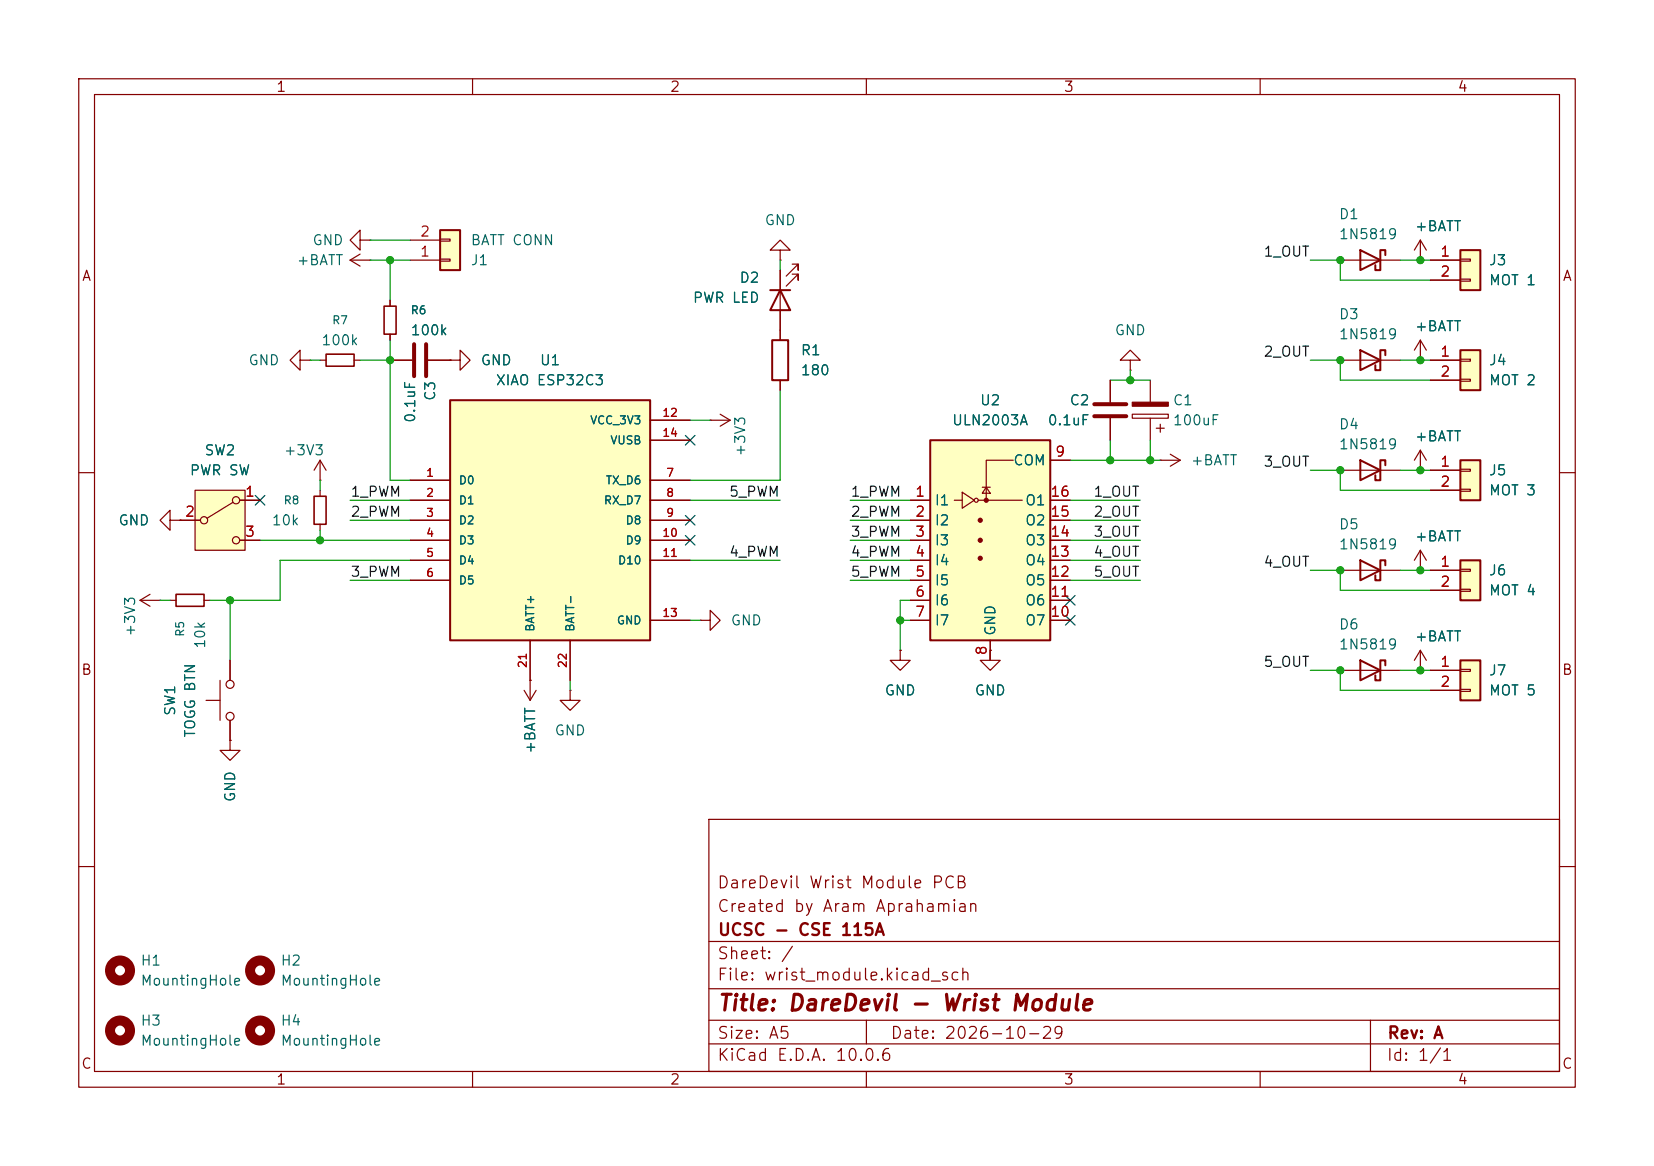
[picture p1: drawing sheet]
<svg xmlns="http://www.w3.org/2000/svg" width="210mm" height="148mm" viewBox="0 0 210 148" stroke-linecap="round" stroke-linejoin="round" font-family="sans-serif">
<g fill="none" stroke="#840000" stroke-width=".15">
<path d="M10 10h190v128h-190zM12 12h186v124h-186zM60 10v2M110 10v2M160 10v2M49.5 38.1v.8M180.3 33h.1M180.3 30.5l-.7 1.3M180.3 30.5l.8 1.3M180.3 30.5v2.5M49.5 42.4v.8M170.2 59.7h7.6"/>
<path d="M180.3 59.7h.1M180.3 57.2v2.5M180.3 57.2l-.7 1.2M180.3 57.2l.8 1.2M10 60h2M198 60h2M10 110h2M90 104h108v32h-108zM90 119.5h108M198 110h2M60 136v2M90 132.5h108"/>
<path d="M90 129.5h108M90 125.5h108M110 136v2M110 129.5v3M160 136v2M174 129.5v6.5"/>
</g>
<path d="M48.8 38.9h1.5v3.5h-1.5z" fill="none" stroke="#840000" stroke-width=".2"/>
<path d="M172.7 58.4l2.6 1.3-2.6 1.3zM175.9 59.1v-.7h-.6v2.6h-.7v-.7" fill="none" stroke="#840000" stroke-width=".25"/>
<path d="M185.4 83.8h2.6v5.1h-2.6z" fill="#ffffc2"/>
<path d="M185.4 83.8h2.6v5.1h-2.6z" fill="none" stroke="#840000" stroke-width=".25"/>
<path d="M114.3 82.6v1.2h1.3l-1.3 1.3-1.3-1.3h1.3M114.3 82.6h.1M125.7 82.6v1.2h1.3l-1.3 1.3-1.2-1.3h1.2M125.7 82.6h.1M181.6 85.1h3.8M181.6 87.6h3.8M185.4 85h1.3v.2h-1.3zM185.4 87.5h1.3v.3h-1.3z" fill="none" stroke="#840000" stroke-width=".15"/>
<path d="M118.1 55.9h15.2v25.4h-15.2z" fill="#ffffc2"/>
<path d="M118.1 55.9h15.2v25.4h-15.2zM172.7 71.1l2.6 1.3-2.6 1.3zM175.9 71.8v-.7h-.6v2.6h-.7v-.7M172.7 83.8l2.6 1.3-2.6 1.3zM175.9 84.5v-.7h-.6v2.6h-.7v-.7" fill="none" stroke="#840000" stroke-width=".25"/>
<g fill="none" stroke="#840000" stroke-width=".15">
<path d="M128.7 58.4h-3.5v5.1M133.3 58.4h2.6M115.6 63.5h2.5M115.6 66h2.5M115.6 68.6h2.5M115.6 71.1h2.5M115.6 73.7h2.5M115.6 76.2h2.5M115.6 78.7h2.5M121.2 63.5h1M122.2 62.5l1.5 1-1.5 1zM124.2 63.5h5.6"/>
<path d="M124.7 61.8h1M125.2 61.8l.5 .8h-1zM133.3 63.5h2.6M133.3 66h2.6M133.3 68.6h2.6M133.3 71.1h2.6M133.3 73.7h2.6M133.3 76.2h2.6M133.3 78.7h2.6M170.2 72.4h7.6M180.3 72.4h.1M180.3 69.9v2.5"/>
<path d="M180.3 69.9l-.7 1.2M180.3 69.9l.8 1.2M125.7 81.3v2.5M170.2 85.1h7.6M180.3 85.1h.1M180.3 82.6l-.7 1.2M180.3 82.6l.8 1.2M180.3 82.6v2.5"/>
<circle cx="124" cy="63.5" r=".25"/>
</g>
<g fill="#840000" stroke="#840000" stroke-width=".15">
<circle cx="124.5" cy="66" r=".25"/>
<circle cx="124.5" cy="68.6" r=".25"/>
<circle cx="124.5" cy="70.9" r=".25"/>
<circle cx="125.2" cy="63.5" r=".25"/>
</g>
<path d="M185.4 71.1h2.6v5.1h-2.6z" fill="#ffffc2"/>
<path d="M185.4 71.1h2.6v5.1h-2.6z" fill="none" stroke="#840000" stroke-width=".25"/>
<path d="M141 48.3v2.8M141 53.1v2.8M181.6 72.4h3.8M181.6 74.9h3.8M185.4 72.3h1.3v.2h-1.3zM185.4 74.8h1.3v.3h-1.3z" fill="none" stroke="#840000" stroke-width=".15"/>
<path d="M138.9 51.3h4.1M138.9 52.8h4.1" fill="none" stroke="#840000" stroke-width=".51"/>
<path d="M185.4 58.4h2.6v5.1h-2.6z" fill="#ffffc2"/>
<path d="M185.4 58.4h2.6v5.1h-2.6z" fill="none" stroke="#840000" stroke-width=".25"/>
<g fill="none" stroke="#840000" stroke-width=".15">
<path d="M40.6 58.4l.8 1.3M40.6 58.4l-.7 1.3M40.6 58.4v2.6M147.3 58.4h.1M147.3 58.4h2.6M148.6 57.7l1.3 .7M149.9 58.4l-1.3 .8M181.6 59.7h3.8M185.4 59.6h1.3v.2h-1.3zM17.8 76.2h2.5M17.8 76.2l1.2 .8M19 75.4l-1.2 .8"/>
<path d="M20.3 76.2h.1M21.6 66v-1.2l-1.3 1.2 1.3 1.3v-1.3h1.3M21.6 76.2h.8M22.9 66h.1M25.9 76.2h.8M40.6 61h.1M40.6 62.2v.8M40.6 66.5v.8M88.9 78.7h1.3v-1.2l1.2 1.2-1.2 1.3v-1.3M88.9 78.7h.1M181.6 62.2h3.8M185.4 62.1h1.3v.3h-1.3z"/>
<path d="M66.5 87.6l.8 1.3M67.3 86.4h.1M67.3 86.4v2.5M68.1 87.6l-.8 1.3M72.4 87.6v1.3h1.3l-1.3 1.3-1.3-1.3h1.3M72.4 87.6h.1"/>
</g>
<path d="M22.4 75.4h3.5v1.6h-3.5zM39.9 63h1.5v3.5h-1.5z" fill="none" stroke="#840000" stroke-width=".2"/>
<path d="M24.8 62.2h6.3v7.7h-6.3z" fill="#ffffc2"/>
<g fill="none" stroke="#840000" stroke-width=".15">
<path d="M45.7 30.5v1.3l-1.3-1.3 1.3-1.3v1.3h1.3M47 30.5h.1M38.1 45.7v-1.2l-1.3 1.2 1.3 1.3v-1.3h1.3M39.4 45.7h.1M40.6 45.7h.8M45 45.7h.7M143.5 45.7h1.3l-1.3-1.2-1.3 1.2h1.3v1.3M143.5 47h.1M143.8 52.6h4.5v.5h-4.5zM146 48.3v2.8M146 53.1v2.8M146.8 54.4h1"/>
<path d="M147.3 53.8v1.1M22.9 66h2.5M24.8 62.2h6.3v7.7h-6.3zM29.6 63.8l-3.3 2M30.5 63.5h2.5M30.5 68.6h2.5M26.2 88.9h1.7M27.9 86.4v5M29.2 94v1.3h-1.3l1.3 1.2 1.3-1.2h-1.3M29.2 94h.1M29.2 83.8v2.6M29.2 91.4v2.6"/>
<circle cx="25.9" cy="66" r=".46"/>
<circle cx="30" cy="68.6" r=".46"/>
<circle cx="30" cy="63.5" r=".46"/>
<circle cx="29.2" cy="86.9" r=".51"/>
<circle cx="29.2" cy="90.9" r=".51"/>
</g>
<path d="M143.8 51.1h4.5v.5h-4.5z" fill="#840000" stroke="#840000" stroke-width=".15"/>
<g fill="none" stroke="#840000" stroke-width="1.3">
<circle cx="15.2" cy="130.8" r="1.27"/>
<circle cx="33" cy="130.8" r="1.27"/>
<circle cx="33" cy="123.2" r="1.27"/>
</g>
<path d="M41.4 45h3.6v1.5h-3.6z" fill="none" stroke="#840000" stroke-width=".2"/>
<path d="M55.9 29.2h2.5v5.1h-2.5z" fill="#ffffc2"/>
<path d="M55.9 29.2h2.5v5.1h-2.5z" fill="none" stroke="#840000" stroke-width=".25"/>
<path d="M44.4 33h2.6M44.4 33l1.3 .8M45.7 32.3l-1.3 .7M47 33h.1M52.1 33h3.8M52.1 30.5h3.8M55.9 32.9h1.2v.2h-1.2zM55.9 30.4h1.2v.2h-1.2zM57.1 45.7h1.3v1.3l1.3-1.3-1.3-1.2v1.2M57.1 45.7h.1" fill="none" stroke="#840000" stroke-width=".15"/>
<circle cx="15.2" cy="123.2" r="1.27" fill="none" stroke="#840000" stroke-width="1.3"/>
<path d="M185.4 44.5h2.6v5h-2.6z" fill="#ffffc2"/>
<path d="M185.4 44.5h2.6v5h-2.6z" fill="none" stroke="#840000" stroke-width=".25"/>
<path d="M181.6 45.7h3.8M181.6 48.3h3.8M185.4 45.6h1.3v.2h-1.3zM185.4 48.1h1.3v.3h-1.3z" fill="none" stroke="#840000" stroke-width=".15"/>
<path d="M57.1 50.8h25.4v30.5h-25.4z" fill="#ffffc2"/>
<path d="M57.1 50.8h25.4v30.5h-25.4z" fill="none" stroke="#840000" stroke-width=".25"/>
<g fill="none" stroke="#840000" stroke-width=".15">
<path d="M49.5 45.7h2.8M54.4 45.7h2.7M82.5 53.3h5.1M82.5 55.9h5.1M52.1 61h5M52.1 63.5h5M52.1 66h5M52.1 68.6h5M52.1 71.1h5M52.1 73.7h5M82.5 61h5.1M82.5 63.5h5.1"/>
<path d="M82.5 66h5.1M82.5 68.6h5.1M82.5 71.1h5.1M82.5 78.7h5.1M67.3 81.3v5.1M72.4 81.3v5.1"/>
</g>
<path d="M52.6 43.7v4.1M54.1 43.7v4.1" fill="none" stroke="#840000" stroke-width=".51"/>
<path d="M185.4 31.8h2.6v5h-2.6z" fill="#ffffc2"/>
<path d="M97.8 36.8h2.5M99.1 36.8l1.2 2.6h-2.5zM172.7 31.8l2.6 1.2-2.6 1.3zM175.9 32.4v-.6h-.6v2.5h-.7v-.6M185.4 31.8h2.6v5h-2.6zM98 43.2h2.1v5.1h-2.1zM172.7 44.5l2.6 1.2-2.6 1.3zM175.9 45.1v-.6h-.6v2.5h-.7v-.6" fill="none" stroke="#840000" stroke-width=".25"/>
<g fill="none" stroke="#840000" stroke-width=".15">
<path d="M49.5 38.1v.8M99.1 31.8h-1.3l1.3-1.3 1.2 1.3h-1.2v1.2M99.1 33h.1M99.1 34.3v8.9M100.6 33.5h.7v.8v-.8l-1.5 1.6M100.6 34.8h.7v.8v-.8l-1.5 1.5M170.2 33h7.6M180.3 33h.1M181.6 33h3.8M181.6 35.6h3.8M185.4 32.9h1.3v.2h-1.3zM185.4 35.4h1.3v.3h-1.3z"/>
<path d="M49.5 45.7h2.8M49.5 42.4v.8M54.4 45.7h2.7M57.1 45.7h.1M82.5 53.3h5.1M82.5 55.9h5.1M90.2 53.3h.1M90.2 53.3h2.5M91.4 52.6l1.3 .7M92.7 53.3l-1.3 .8M99.1 48.3v1.2M133.3 58.4h2.6"/>
<path d="M141 48.3v2.8M141 53.1v2.8M170.2 45.7h7.6M180.3 45.7h.1M180.3 59.7h.1M180.3 43.2l-.7 1.3M180.3 43.2l.8 1.3M180.3 43.2v2.5M181.6 45.7h3.8M181.6 48.3h3.8M181.6 59.7h3.8M22.9 66h.1"/>
<path d="M22.9 66h2.5M30.5 63.5h2.5M30.5 68.6h2.5M52.1 63.5h5M52.1 66h5M52.1 68.6h5M52.1 71.1h5M52.1 73.7h5M52.1 61h5M82.5 63.5h5.1M82.5 66h5.1M82.5 68.6h5.1"/>
<path d="M82.5 71.1h5.1M82.5 78.7h5.1M82.5 61h5.1M115.6 63.5h2.5M115.6 66h2.5M115.6 68.6h2.5M115.6 71.1h2.5M115.6 73.7h2.5M115.6 76.2h2.5M115.6 78.7h2.5M133.3 63.5h2.6M133.3 66h2.6"/>
<path d="M133.3 68.6h2.6M133.3 71.1h2.6M133.3 73.7h2.6M133.3 76.2h2.6M133.3 78.7h2.6M180.3 72.4h.1M181.6 62.2h3.8M181.6 72.4h3.8M181.6 74.9h3.8M29.2 94h.1M29.2 83.8v2.6M29.2 91.4v2.6"/>
<path d="M67.3 86.4h.1M67.3 81.3v5.1M72.4 81.3v5.1M114.3 82.6h.1M125.7 82.6h.1M125.7 81.3v2.5M180.3 85.1h.1M181.6 85.1h3.8M181.6 87.6h3.8"/>
</g>
<g fill="none" stroke="#009600" stroke-width=".15">
<path d="M47 33h5.1M47 30.5h5.1M49.5 33v5.1M99.1 33v1.3M166.4 33h3.8v2.6h11.4M177.8 33h3.8M39.4 45.7h1.2M45.7 45.7h3.8M49.5 43.2v17.8h2.6M87.6 53.3h2.6M99.1 49.5v11.5h-11.5M135.9 58.4h11.4"/>
<path d="M141 48.3h5M141 55.9v2.5M143.5 47v1.3M146 55.9v2.5M166.4 59.7h3.8v2.5h11.4M166.4 45.7h3.8v2.6h11.4M177.8 59.7h3.8M177.8 45.7h3.8M20.3 76.2h1.3M29.2 76.2v7.6M33 68.6h19.1M40.6 61v1.2"/>
<path d="M40.6 67.3v1.3M44.4 63.5h7.7M44.4 66h7.7M44.4 73.7h7.7M52.1 71.1h-16.5v5.1h-8.9M87.6 78.7h1.3M87.6 63.5h11.5M87.6 71.1h11.5M107.9 63.5h7.7M107.9 71.1h7.7M107.9 68.6h7.7M107.9 66h7.7"/>
<path d="M107.9 73.7h7.7M114.3 78.7h1.3M115.6 76.2h-1.3v6.4M135.9 63.5h8.9M135.9 71.1h8.9M135.9 68.6h8.9M135.9 66h8.9M135.9 73.7h8.9M166.4 72.4h3.8v2.5h11.4M177.8 72.4h3.8M72.4 86.4v1.2M125.7 82.6v1.2"/>
<path d="M166.4 85.1h3.8v2.5h11.4M177.8 85.1h3.8"/>
</g>
<path d="M87 55.3l1.2 1.2M88.2 55.3l-1.2 1.2M32.4 62.9l1.2 1.2M33.6 62.9l-1.2 1.2M87 68l1.2 1.2M87 65.4l1.2 1.2M88.2 68l-1.2 1.2M88.2 65.4l-1.2 1.2M135.3 75.6l1.2 1.2M135.3 78.1l1.2 1.2M136.5 75.6l-1.2 1.2M136.5 78.1l-1.2 1.2" fill="none" stroke="#000084" stroke-width=".15"/>
<g fill="#009600" stroke="#009600" stroke-width=".13">
<circle cx="143.5" cy="48.3" r=".46"/>
<circle cx="141" cy="58.4" r=".46"/>
<circle cx="114.3" cy="78.7" r=".46"/>
<circle cx="170.2" cy="85.1" r=".46"/>
<circle cx="170.2" cy="72.4" r=".46"/>
<circle cx="49.5" cy="45.7" r=".46"/>
<circle cx="49.5" cy="33" r=".46"/>
<circle cx="170.2" cy="59.7" r=".46"/>
<circle cx="146" cy="58.4" r=".46"/>
<circle cx="170.2" cy="45.7" r=".46"/>
<circle cx="170.2" cy="33" r=".46"/>
<circle cx="180.3" cy="33" r=".46"/>
<circle cx="180.3" cy="45.7" r=".46"/>
<circle cx="40.6" cy="68.6" r=".46"/>
<circle cx="29.2" cy="76.2" r=".46"/>
<circle cx="180.3" cy="72.4" r=".46"/>
<circle cx="180.3" cy="85.1" r=".46"/>
<circle cx="180.3" cy="59.7" r=".46"/>
</g>
<text font-size="2" fill="#840000" x="91" y="128.8">Title: DareDevil - Wrist Module</text>
<g font-size="1.5" fill="#840000">
<text x="91" y="113.1">DareDevil Wrist Module PCB</text>
<text x="91" y="116.1">Created by Aram Aprahamian</text>
<text x="91.1" y="119.1">UCSC - CSE 115A</text>
<text x="91" y="124.8">File: wrist_module.kicad_sch</text>
<text x="91" y="122.1">Sheet: /</text>
<text x="91" y="135">KiCad E.D.A. 10.0.6</text>
<text x="91" y="132.2">Size: A5</text>
<text x="113" y="132.2">Date: 2026-10-29</text>
<text x="176" y="135">Id: 1/1</text>
<text x="176.1" y="132.2">Rev: A</text>
</g>
<g font-size="1.3" fill="#840000">
<text x="35" y="12">1</text>
<text x="85" y="12">2</text>
<text x="135" y="12">3</text>
<text x="185" y="12">4</text>
<text x="10.3" y="36">A</text>
<text x="198.3" y="36">A</text>
<text x="10.2" y="86">B</text>
<text x="198.2" y="86">B</text>
<text x="10.2" y="136">C</text>
<text x="35" y="138">1</text>
<text x="85" y="138">2</text>
<text x="135" y="138">3</text>
<text x="185" y="138">4</text>
<text x="198.2" y="136">C</text>
</g>
<g font-size="1.3" fill="#006464">
<text x="97" y="28.9">GND</text>
<text x="169.9" y="28.1">D1</text>
<text x="179.6" y="29.7">+BATT</text>
<text x="37.6" y="34">+BATT</text>
<text x="39.6" y="31.4">GND</text>
<text x="59.7" y="34">J1</text>
<text x="59.7" y="31.4">BATT CONN</text>
<text x="169.9" y="30.7">1N5819</text>
<text x="189" y="34">J3</text>
<text x="87.9" y="38.7">PWR LED</text>
<text x="93.8" y="36.2">D2</text>
<text x="169.9" y="40.8">D3</text>
<text x="189" y="36.5">MOT 1</text>
<text x="31.5" y="46.7">GND</text>
<text x="40.7" y="44.1">100k</text>
<text x="52.1" y="42.9">100k</text>
<text x="60.9" y="46.7">GND</text>
<text x="68.5" y="46.7">U1</text>
<text x="101.6" y="45.4">R1</text>
<text x="101.6" y="48">180</text>
<text x="141.4" y="42.9">GND</text>
<text x="169.9" y="43.4">1N5819</text>
<text x="179.6" y="42.4">+BATT</text>
<text x="189" y="46.7">J4</text>
<text x="53" y="53.8" transform="rotate(-90 53 53.8)">0.1uF</text>
<text x="55.6" y="51" transform="rotate(-90 55.6 51)">C3</text>
<text x="62.9" y="49.2">XIAO ESP32C3</text>
<text x="124.3" y="51.8">U2</text>
<text x="135.7" y="51.8">C2</text>
<text x="148.8" y="51.8">C1</text>
<text x="189" y="49.2">MOT 2</text>
<text x="25.9" y="58.1">SW2</text>
<text x="35.9" y="58.1">+3V3</text>
<text x="94.9" y="58" transform="rotate(-90 94.9 58)">+3V3</text>
<text x="120.8" y="54.3">ULN2003A</text>
<text x="128.6" y="59.4">COM</text>
<text x="132.9" y="54.3">0.1uF</text>
<text x="148.8" y="54.3">100uF</text>
<text x="151.1" y="59.4">+BATT</text>
<text x="169.9" y="54.8">D4</text>
<text x="169.9" y="57.4">1N5819</text>
<text x="179.6" y="56.3">+BATT</text>
<text x="24" y="60.7">PWR SW</text>
<text x="118.6" y="64.5">I1</text>
<text x="130.1" y="64.5">O1</text>
<text x="189" y="60.7">J5</text>
<text x="189" y="63.2">MOT 3</text>
<text x="14.9" y="67">GND</text>
<text x="34.4" y="67">10k</text>
<text x="118.6" y="67">I2</text>
<text x="118.6" y="69.5">I3</text>
<text x="130.1" y="69.5">O3</text>
<text x="130.1" y="67">O2</text>
<text x="169.9" y="67.5">D5</text>
<text x="169.9" y="70.1">1N5819</text>
<text x="179.6" y="69">+BATT</text>
<text x="118.6" y="72.1">I4</text>
<text x="118.6" y="74.6">I5</text>
<text x="118.6" y="77.2">I6</text>
<text x="130.1" y="77.2">O6</text>
<text x="130.1" y="74.6">O5</text>
<text x="130.1" y="72.1">O4</text>
<text x="189" y="73.4">J6</text>
<text x="189" y="75.9">MOT 4</text>
<text x="17.5" y="80.9" transform="rotate(-90 17.5 80.9)">+3V3</text>
<text x="26.4" y="82.4" transform="rotate(-90 26.4 82.4)">10k</text>
<text x="92.7" y="79.7">GND</text>
<text x="118.6" y="79.7">I7</text>
<text x="126.7" y="80.8" transform="rotate(-90 126.7 80.8)">GND</text>
<text x="130.1" y="79.7">O7</text>
<text x="169.9" y="80.2">D6</text>
<text x="169.9" y="82.8">1N5819</text>
<text x="179.6" y="81.7">+BATT</text>
<text x="112.2" y="88.6">GND</text>
<text x="123.7" y="88.6">GND</text>
<text x="189" y="86.1">J7</text>
<text x="189" y="88.6">MOT 5</text>
<text x="22.6" y="91" transform="rotate(-90 22.6 91)">SW1</text>
<text x="25.1" y="93.7" transform="rotate(-90 25.1 93.7)">TOGG BTN</text>
<text x="68.3" y="95.8" transform="rotate(-90 68.3 95.8)">+BATT</text>
<text x="70.3" y="93.7">GND</text>
<text x="30.2" y="101.9" transform="rotate(-90 30.2 101.9)">GND</text>
<text x="17.8" y="122.9">H1</text>
<text x="17.8" y="125.4">MountingHole</text>
<text x="35.5" y="122.9">H2</text>
<text x="35.5" y="125.4">MountingHole</text>
<text x="17.8" y="130.5">H3</text>
<text x="35.5" y="130.5">H4</text>
<text x="17.8" y="133">MountingHole</text>
<text x="35.5" y="133">MountingHole</text>
</g>
<g font-size="1.3" fill="#a90000">
<text x="53.2" y="32.9">1</text>
<text x="53.2" y="30.3">2</text>
<text x="182.8" y="32.9">1</text>
<text x="182.8" y="35.4">2</text>
<text x="182.8" y="45.6">1</text>
<text x="182.8" y="48.1">2</text>
<text x="133.9" y="58.3">9</text>
<text x="182.8" y="59.6">1</text>
<text x="23.4" y="65.9">2</text>
<text x="31" y="63.4">1</text>
<text x="116.1" y="63.4">1</text>
<text x="116.1" y="65.9">2</text>
<text x="133.3" y="65.9">15</text>
<text x="133.3" y="63.4">16</text>
<text x="182.8" y="62.1">2</text>
<text x="31" y="68.4">3</text>
<text x="116.1" y="68.4">3</text>
<text x="116.1" y="71">4</text>
<text x="133.3" y="71">13</text>
<text x="133.3" y="68.4">14</text>
<text x="116.1" y="73.5">5</text>
<text x="116.1" y="76.1">6</text>
<text x="133.3" y="76.1">11</text>
<text x="133.3" y="73.5">12</text>
<text x="182.8" y="72.3">1</text>
<text x="182.8" y="74.8">2</text>
<text x="116.1" y="78.6">7</text>
<text x="125.6" y="83.3" transform="rotate(-90 125.6 83.3)">8</text>
<text x="133.3" y="78.6">10</text>
<text x="182.8" y="85">1</text>
<text x="182.8" y="87.5">2</text>
</g>
<g font-size="1.3" fill="#0f0f0f">
<text x="160.3" y="32.9">1_OUT</text>
<text x="160.3" y="45.6">2_OUT</text>
<text x="160.3" y="59.6">3_OUT</text>
<text x="44.4" y="65.9">2_PWM</text>
<text x="44.4" y="63.4">1_PWM</text>
<text x="92.5" y="63.4">5_PWM</text>
<text x="107.9" y="63.4">1_PWM</text>
<text x="107.9" y="65.9">2_PWM</text>
<text x="138.7" y="65.9">2_OUT</text>
<text x="138.7" y="63.4">1_OUT</text>
<text x="92.5" y="71">4_PWM</text>
<text x="107.9" y="68.5">3_PWM</text>
<text x="107.9" y="71">4_PWM</text>
<text x="138.7" y="71">4_OUT</text>
<text x="138.7" y="68.5">3_OUT</text>
<text x="44.4" y="73.5">3_PWM</text>
<text x="107.9" y="73.5">5_PWM</text>
<text x="138.7" y="73.5">5_OUT</text>
<text x="160.3" y="72.3">4_OUT</text>
<text x="160.3" y="85">5_OUT</text>
</g>
<g font-size="1" fill="#006464">
<text x="42.1" y="41.4">R7</text>
<text x="52.1" y="40.1">R6</text>
<text x="74.8" y="54.1">VCC_3V3</text>
<text x="77.4" y="56.6">VUSB</text>
<text x="35.9" y="64.3">R8</text>
<text x="58.2" y="61.7">D0</text>
<text x="58.2" y="64.3">D1</text>
<text x="76.6" y="64.3">RX_D7</text>
<text x="76.8" y="61.7">TX_D6</text>
<text x="58.2" y="66.8">D2</text>
<text x="58.2" y="69.3">D3</text>
<text x="58.2" y="71.9">D4</text>
<text x="78.4" y="71.9">D10</text>
<text x="79.3" y="66.8">D8</text>
<text x="79.3" y="69.3">D9</text>
<text x="58.2" y="74.4">D5</text>
<text x="23.6" y="80.9" transform="rotate(-90 23.6 80.9)">R5</text>
<text x="68.1" y="80.3" transform="rotate(-90 68.1 80.3)">BATT+</text>
<text x="73.2" y="80.3" transform="rotate(-90 73.2 80.3)">BATT-</text>
<text x="78.2" y="79.5">GND</text>
</g>
<g font-size="1" fill="#a90000">
<text x="84" y="53.2">12</text>
<text x="84" y="55.7">14</text>
<text x="54" y="60.8">1</text>
<text x="54" y="63.3">2</text>
<text x="54" y="65.9">3</text>
<text x="84.5" y="60.8">7</text>
<text x="84.5" y="63.3">8</text>
<text x="84.5" y="65.9">9</text>
<text x="54" y="68.4">4</text>
<text x="54" y="70.9">5</text>
<text x="84" y="68.4">10</text>
<text x="84" y="70.9">11</text>
<text x="54" y="73.5">6</text>
<text x="84" y="78.6">13</text>
<text x="67.1" y="84.9" transform="rotate(-90 67.1 84.9)">21</text>
<text x="72.2" y="84.9" transform="rotate(-90 72.2 84.9)">22</text>
</g>
</svg>
